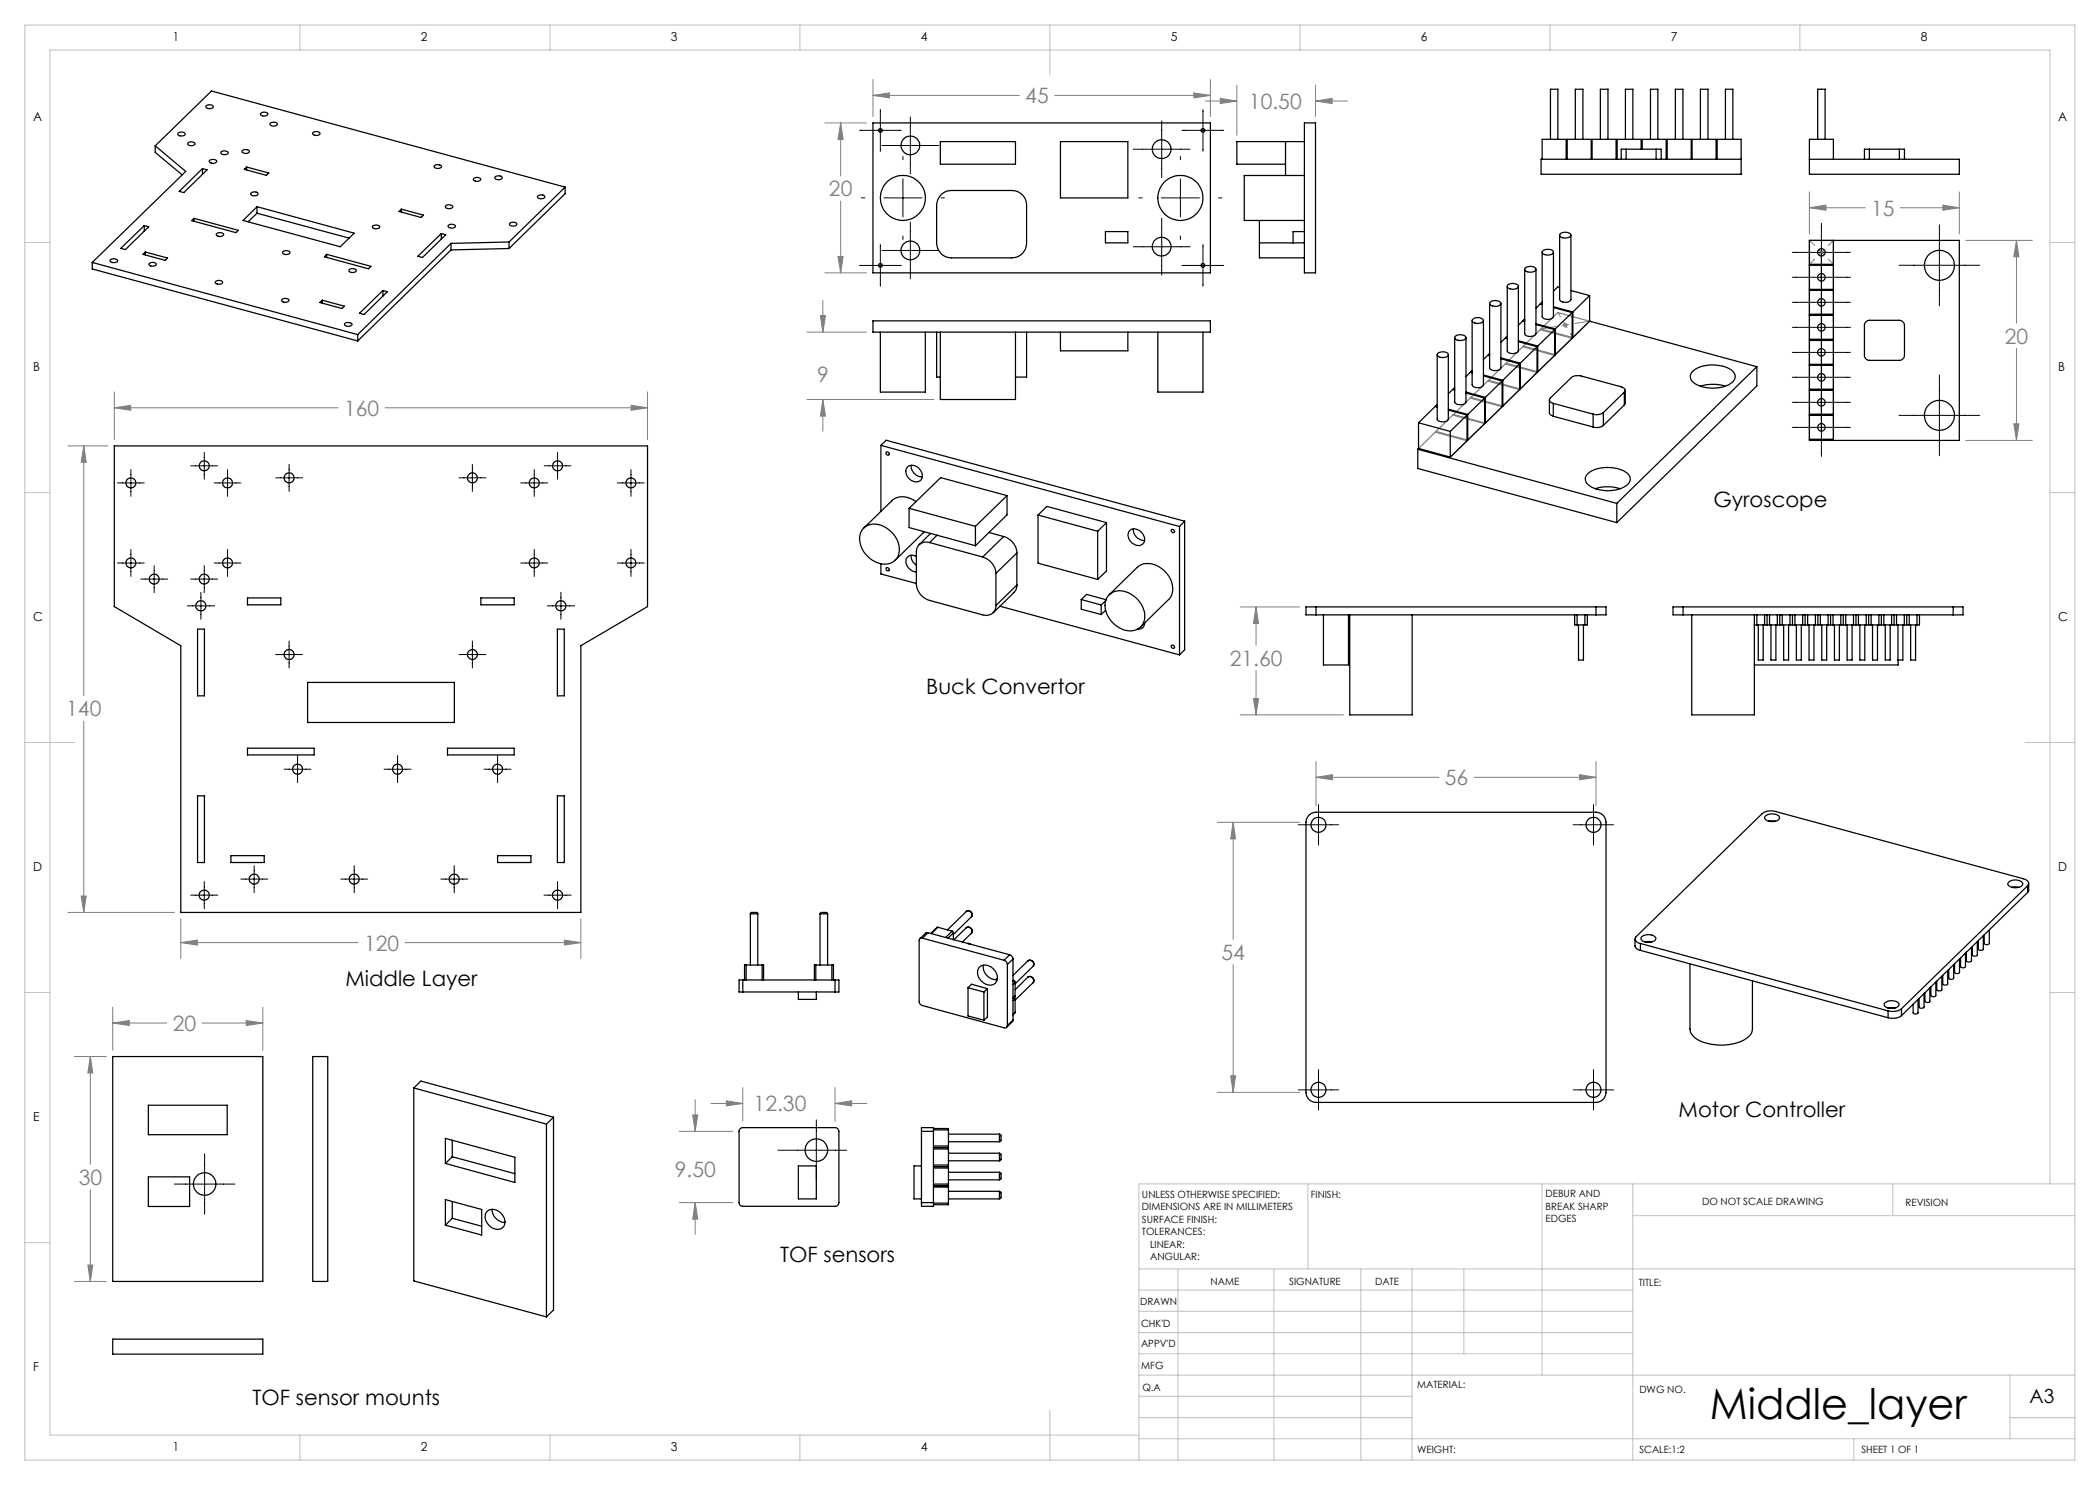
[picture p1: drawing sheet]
<svg xmlns="http://www.w3.org/2000/svg" width="420mm" height="297mm" viewBox="0 0 420 297" stroke-linecap="round" stroke-linejoin="round" font-family="sans-serif">
<g fill="none" stroke="#808080" stroke-width=".2">
<path d="M174.6 19.1l3.3-.5v1zM174.6 15.9v7.4M174.6 19.1h29.3M210.9 19.1h31.2M238.8 18.6l3.3 .5-3.3 .5zM242.1 15.9v7.4M244.1 19.7l3.3 .5-3.3 .5zM247.4 17v10.1M263.1 17v6.3M165 24.6h8.3M168.1 24.6l.5 3.3h-1zM168.1 24.6v10.6"/>
<path d="M241 20.2h6.4M263.1 20.2l3.3-.5v1zM263.1 20.2h6.4M361.9 38.4v8.4M391.9 38.4v8.4M165 54.6h8.3M167.6 51.3h1l-.5 3.3zM168.1 40.2v14.4M361.9 41.6l3.3-.6v1zM361.9 41.6h11.1M363.8 50.5h1M363.9 50.1l.7 .7"/>
<path d="M364.3 50v1M364.6 50.1l-.7 .7M380 41.6h11.9M388.6 41l3.3 .6-3.3 .4zM393.1 48.1h13.4M403.3 48.1l.5 3.3h-1zM403.3 48.1v16.5M22.9 78.4v9.5M129.5 78.4v9.5M161.4 79.9h25.4M161.4 66.4h11.9M164.1 63.1h1l-.5 3.3z"/>
<path d="M164.6 79.9l.5 3.3h-1zM164.6 60.1v6.3M164.6 79.9v6.4M312.6 65h.9M312.7 64.7l.7 .7M313.1 64.5v1M313.4 64.7l-.7 .7M403.3 69.7v18.4M13.6 89.2h8M16.8 89.2l.5 3.3h-1.1zM16.8 89.2v50M22.9 81.6l3.2-.5v1z"/>
<path d="M22.9 81.6h44.7M77 81.6h52.5M126.2 81.1l3.3 .5-3.3 .5zM393.1 88.1h13.4M402.8 84.8h1l-.5 3.3zM248 121.4h11.9M250.7 139.7h1l-.5 3.3zM251.2 121.4l.5 3.3h-1zM251.2 121.4v7.6M251.2 134.1v8.9M16.8 144.2v38.3M248 143h20.7"/>
<path d="M263.2 155.5l3.3-.6v1.1zM263.2 152.3v8.9M263.2 155.5h24.6M294.8 155.5h24.4M315.9 154.9l3.3 .6-3.3 .5zM319.2 152.3v8.9M16.2 179.2h1.1l-.5 3.3zM243.5 164.5h16.4M246.6 164.5l.5 3.3h-1zM246.6 164.5v23.4M13.6 182.5h21.3M36.2 188.5l3.3-.5v1z"/>
<path d="M36.2 183.8v7.9M36.2 188.5h35.4M81 188.5h35.2M112.9 188l3.3 .5-3.3 .5zM116.2 183.8v7.9M246.6 192.9v25.6M14.9 211.3h6.4M18.1 211.3l.5 3.3h-1zM18.1 211.3v21.6M22.5 204.6l3.4-.5v1zM22.5 201.4v8.6M22.5 204.6h10.8"/>
<path d="M40.4 204.6h12.2M49.2 204.1l3.4 .5-3.4 .5zM52.6 201.4v8.6M139 219.9v6.4M148.6 217.5v6.8M167 217.5v6.8M243.5 218.5h16.4M246.1 215.2h1l-.5 3.3zM18.1 237.9v18.4M135.9 226.3h10.6M138.5 223h1.1l-.6 3.3zM142.2 220.7h6.4"/>
<path d="M145.3 220.2l3.3 .5-3.3 .5zM167 220.7l3.3-.5v1zM167 220.7h6.4M14.9 256.3h6.4M17.6 253h1l-.5 3.3zM135.9 240.5h10.6M139 240.5l.6 3.3h-1.1zM139 240.5v6.4"/>
</g>
<g fill="none" stroke="#000" stroke-width=".2">
<path d="M171.9 26.1h8.4M172.3 39.6h.7M176.1 21.9v8.4M176.4 29.1h11.3M176.8 39.6h7.6M180.6 31.3v.7M180.6 35.8v7.6M182.1 23.4v11.4M188.2 39.6h.7M226.7 29.8h11.3M227.8 39.6h.7M232.3 39.6h7.6"/>
<path d="M232.3 24.2v11.3M236.1 31.3v.7M236.1 35.8v7.6M236.4 26.1h8.4M240.6 21.9v8.4M243.7 39.6h.7M171.9 53.1h8.4M176.1 48.9v8.4M176.4 50.1h11.3M180.6 47.2v.7M182.1 44.4v11.4M226.7 49.4h11.3"/>
<path d="M232.3 43.6v11.4M236.1 47.2v.7M236.4 53.1h8.4M240.6 48.9v8.4M358.5 50.5h11.6M358.5 55.5h11.6M364.3 44.7v46.6M379.8 53.1h16.2M387.9 45v16.2M358.5 60.5h11.6M358.5 65.5h11.6M358.5 70.5h11.6"/>
<path d="M358.5 75.5h11.6M387.9 75v16.2M23.5 96.6h5.4M26.2 93.9v5.4M38.1 93.2h5.4M40.9 90.5v5.3M42.8 96.6h5.4M45.5 93.9v5.4M55.1 95.6h5.4M57.8 92.9v5.4M91.8 95.6h5.4M94.5 92.9v5.4"/>
<path d="M104.1 96.6h5.4M106.9 93.9v5.4M108.8 93.2h5.4M111.5 90.5v5.3M123.5 96.6h5.4M126.2 93.9v5.4M358.5 80.5h11.6M358.5 85.5h11.6M379.8 83.1h16.2M23.5 112.6h5.4M26.2 109.9v5.4M28.2 115.8h5.3"/>
<path d="M30.8 113.1v5.4M38.1 115.8h5.4M40.2 118.5v5.4M40.9 113.1v5.4M42.8 112.6h5.4M45.5 109.9v5.4M104.1 112.6h5.4M106.9 109.9v5.4M112.2 118.5v5.4M123.5 112.6h5.4M126.2 109.9v5.4M37.5 121.2h5.4"/>
<path d="M55.1 130.9h5.4M57.8 128.2v5.4M91.8 130.9h5.4M94.5 128.2v5.4M109.5 121.2h5.4M56.8 153.8h5.4M59.5 151.1v5.4M76.8 153.8h5.4M79.5 151.1v5.4M96.8 153.8h5.4M99.5 151.1v5.4M38.1 179h5.5"/>
<path d="M40.9 176.3v5.4M48.2 175.8h5.4M50.8 173.1v5.4M68.2 175.8h5.3M70.8 173.1v5.4M88.2 175.8h5.3M90.8 173.1v5.4M108.8 179h5.4M111.5 176.3v5.4M259.6 165h8.1M263.7 160.9v8.1M314.6 165h8.1"/>
<path d="M318.7 160.9v8.1M259.6 218h8.1M263.7 213.9v8.1M314.6 218h8.1M318.7 213.9v8.1M34.9 236.8h12.1M40.9 230.7v12.1M155.6 230h13.7M163.3 224v12.1"/>
</g>
<g fill="none" stroke="#c0c0c0" stroke-width=".2">
<path d="M5 5h410v287h-410zM60 5v5M110 5v5M160 5v5M210 5v10M260 5v5M310 5v5M360 5v5M5 48.5h5M410 48.5h5M5 98.5h5M410 98.5h5"/>
<path d="M5 148.5h10M405 148.5h10M5 198.5h5M410 198.5h5M261.6 236.8v17M308.4 236.8v38.2M326.6 236.8v55.2M378.6 236.8v6.3M410 236.8v-226.8h-400v277h217.8M415 236.8h-187.2v55.2M5 248.5h5M227.8 253.8h187.2"/>
<path d="M227.8 258h98.8M235.6 253.8v38.2M254.8 253.8v38.2M272.2 253.8v38.2M282.4 253.8v38.2M292.8 253.8v17M326.6 243.1h88.4M227.8 270.8h98.8M227.8 266.5h98.8M227.8 262.3h98.8M227.8 279.3h54.6M227.8 275h187.2"/>
<path d="M402 275v12.8M60 287v5M110 287v5M160 287v5M210 282v10M227.8 287.8h187.2M227.8 283.5h54.6M370.8 287.8v4.2M402 283.5h13"/>
</g>
<path d="M361.9 48.1l4.8 4.8M361.9 52.9l4.8-4.8" fill="none" stroke="#808080" stroke-width=".2" stroke-dasharray="15.2 1.3 1.3 1.3" stroke-dashoffset="13.8"/>
<path d="M311.6 62.5l3 5" fill="none" stroke="#808080" stroke-width=".2" stroke-dasharray="15.2 1.3 1.3 1.3" stroke-dashoffset="14.2"/>
<path d="M308.2 65.8l9.7-1.6" fill="none" stroke="#808080" stroke-width=".2" stroke-dasharray="15.2 1.3 1.3 1.3" stroke-dashoffset="12.2"/>
<g fill="none" stroke="#808080" stroke-width=".25">
<path d="M361.9 48.1h4.8v4.8h-4.8zM361.9 53.1h4.8v4.8h-4.8zM361.9 58.1h4.8v4.8h-4.8zM294.2 79.5l3.4-3.3 6.3 1.7-3.3 3.3zM297.7 76.1l3.4-3.3 6.3 1.7-3.3 3.3zM301.2 72.6l3.4-3.2 6.3 1.7-3.3 3.3zM304.7 69.2l3.3-3.3 6.4 1.8-3.4 3.2zM308.2 65.8l3.3-3.3 6.4 1.7-3.3 3.3zM361.9 63.1h4.8v4.8h-4.8zM361.9 68.1h4.8v4.8h-4.8zM361.9 73.1h4.8v4.8h-4.8zM361.9 78.1h4.8v4.8h-4.8z"/>
<path d="M283.7 89.7l3.4-3.3 6.3 1.8-3.3 3.2zM287.2 86.3l3.3-3.3 6.4 1.7-3.4 3.3zM290.7 82.9l3.3-3.3 6.4 1.7-3.3 3.3zM361.9 83.1h4.8v4.8h-4.8z"/>
</g>
<path d="M126.2 81.1l3.3 .5-3.3 .5zM22.9 81.6l3.2-.5v1zM16.8 89.2l.5 3.3h-1.1zM16.2 179.2h1.1l-.5 3.3zM36.2 188.5l3.3-.5v1zM112.9 188l3.3 .5-3.3 .5zM238.8 18.6l3.3 .5-3.3 .5zM174.6 19.1l3.3-.5v1zM168.1 24.6l.5 3.3h-1zM167.6 51.3h1l-.5 3.3zM164.6 79.9l.5 3.3h-1zM164.1 63.1h1l-.5 3.3zM244.1 19.7l3.3 .5-3.3 .5zM263.1 20.2l3.3-.5v1zM402.8 84.8h1l-.5 3.3zM403.3 48.1l.5 3.3h-1zM388.6 41l3.3 .6-3.3 .4zM361.9 41.6l3.3-.6v1zM250.7 139.7h1l-.5 3.3zM251.2 121.4l.5 3.3h-1zM246.6 164.5l.5 3.3h-1zM246.1 215.2h1l-.5 3.3zM315.9 154.9l3.3 .6-3.3 .5zM263.2 155.5l3.3-.6v1.1zM49.2 204.1l3.4 .5-3.4 .5zM22.5 204.6l3.4-.5v1zM18.1 211.3l.5 3.3h-1zM17.6 253h1l-.5 3.3zM138.5 223h1.1l-.6 3.3zM139 240.5l.6 3.3h-1.1zM167 220.7l3.3-.5v1zM145.3 220.2l3.3 .5-3.3 .5z" fill="#808080"/>
<g fill="none" stroke="#000" stroke-width=".25">
<path d="M31 29.2l6.1 5.1-18.6 18.2M31 29.2l11.3-11 70.7 19.2M31 29.2v1.3l5.4 4.5M35.6 26.6a.91 .91 0 0 1 1.4 .3 .89 .89 0 0 1-1.4-.2zM35.8 38.3l4.7-4.6 .9 .3-4.6 4.5zM37.6 28.6a.92 .92 0 0 1 1.4 .2 .89 .89 0 0 1-1.5-.1zM40.5 33.7v1.2M41.2 21.2a.92 .92 0 0 1 1.5 .2 .89 .89 0 0 1-1.5-.1zM41.9 32.1a1.16 1.16 0 0 1 1.5 .1 .85 .85 0 0 1-1.6 0zM44.2 30.4a1.12 1.12 0 0 1 1.4 .1 .84 .84 0 0 1-1.4 0zM48.5 30.1a.92 .92 0 0 1 1.4 .3 .98 .98 0 0 1-1.5-.1zM49.3 33.4l4.5 1.2-.5 .5-4.4-1.2z"/>
<path d="M49.3 33.4v.6M50.2 38.6a.88 .88 0 0 1 1.4 .2 .89 .89 0 0 1-1.5-.1zM52.2 22.6a1.06 1.06 0 0 1 1.4 .2 .9 .9 0 0 1-1.5 .1zM54.2 24.5a.84 .84 0 0 1 1.3 .4 .89 .89 0 0 1-1.5-.1zM62.6 26.5a.91 .91 0 0 1 1.4 .3 .89 .89 0 0 1-1.5-.2zM86.8 33.2a.93 .93 0 0 1 1.5 .2 .89 .89 0 0 1-1.5-.2zM94.8 35.7a1.02 1.02 0 0 1 1.4 .1 .95 .95 0 0 1-1.5 .1zM99 35.4a.91 .91 0 0 1 1.4 .2 .89 .89 0 0 1-1.4-.1zM107.6 39.2a.91 .91 0 0 1 1.4 .2 .89 .89 0 0 1-1.5-.1zM113 37.4l-11.2 11M113 37.4v1.3l-11.2 11M174.6 24.6h67.5v30h-67.5z"/>
<path d="M188.1 28.3h15v4.5h-15zM188.3 38.8l1.2-.6 .8-.1h12a2.93 2.93 0 0 1 3 3v7.5a2.93 2.93 0 0 1-3 3h-12a2.93 2.93 0 0 1-3-3l.1-7.9 .2-.9zM212.1 28.3h13.5v11.3h-13.5zM257.1 28.3v6.8M260.9 35.1h-12.1v9h12.1M260.9 28.3h-13.5v4.5h9.7M260.9 24.6h2.2v30h-2.2zM308.4 31.9v-4h4.8v4M310.1 27.9v-10.1h1.5v10.1M313.4 31.9v-4h4.8v4M315.1 27.9v-10.1h1.5v10.1M318.4 31.9v-4h4.8v4"/>
<path d="M320.1 27.9v-10.1h1.5v10.1M325.1 27.9v-10.1h1.5v10.1M325.2 29.8h-1v2.1M325.2 29.8h6M325.2 29.8v2.1M328.2 29.8v-1.9h-4.8v4M328.4 29.8v-1.9h4.8v4M330.1 27.9v-10.1h1.5v10.1M331.2 29.8h1v2.1M331.2 29.8v2.1M333.4 31.9v-4h4.8v4M335.1 27.9v-10.1h1.5v10.1"/>
<path d="M338.4 31.9v-4h4.8v4M340.1 27.9v-10.1h1.5v10.1M343.4 31.9v-4h4.8v7h-40v-3h40M345.1 27.9v-10.1h1.5v10.1M361.9 31.9h30v3h-30v-7h4.8v4M363.5 27.9v-10.1h1.5v10.1M373.9 29.8h-1v2.1M373.9 29.8v2.1M373.9 29.8h6M379.9 29.8h1v2.1M379.9 29.8v2.1M18.5 52.5l53 14.4"/>
<path d="M18.5 52.5v1.3l53 14.4M22.1 52a.95 .95 0 0 1 1.4 .2 .92 .92 0 0 1-1.5-.1zM24.2 49.7l4.7-4.6 .8 .3-4.6 4.5zM28.6 50.9l.5-.5 4.4 1.2-.5 .5zM28.9 45.1v1.1M29.1 50.4v.6M29.9 52.7a.94 .94 0 0 1 1.4 .2 .92 .92 0 0 1-1.5-.1zM38.3 44.1l.5-.4 8.9 2.4-.5 .4zM38.8 43.7v.6M43 56.4a.89 .89 0 0 1 1.5 .1 .98 .98 0 0 1-1.5 0zM43.3 46.7a.92 .92 0 0 1 1.4 .3 .89 .89 0 0 1-1.4-.2zM48.6 44.1l2.8-2.8 19.4 5.3-2.7 2.8z"/>
<path d="M51.4 41.3v1.3M51.4 42.6l18.4 5M51.4 42.6l-1.8 1.7M56.4 59.9a1.06 1.06 0 0 1 1.4 .1 .91 .91 0 0 1-1.5 .1zM56.6 50.3a.92 .92 0 0 1 1.4 .3 .89 .89 0 0 1-1.5-.2zM65.3 50.9l8.9 2.4-.5 .5-8.8-2.4zM65.3 50.9v.6M69.8 53.9a.92 .92 0 0 1 1.5 .3 .89 .89 0 0 1-1.5-.2zM74.5 45.2a.99 .99 0 0 1 1.5 .2 .91 .91 0 0 1-1.5-.1zM76.6 58.1v1.1M79.8 42.3l.5-.5 4.4 1.2-.5 .5zM80.3 41.8v.6"/>
<path d="M83.6 51.3l4.7-4.6 .8 .3-4.6 4.5zM88.3 46.7v1.1M89.1 41.2a.92 .92 0 0 1 1.5 .2 .89 .89 0 0 1-1.5-.1zM89.7 45a.97 .97 0 0 1 1.4 .3 .91 .91 0 0 1-1.5-.1zM90.2 48.7l-18.7 18.2M90.2 48.7v1.3M90.2 50l-18.7 18.2M101.8 48.4l-11.6 .3M101.8 48.4v1.3M101.8 49.7l-11.6 .3M101.9 44.8a.89 .89 0 0 1 1.5 .1 .89 .89 0 0 1-1.5-.1zM221.1 46.3h4.5v2.3h-4.5z"/>
<path d="M251.9 48.6v3h9M251.9 48.6h9M251.9 44.1v4.5M260.9 46.3h-2.3v2.3M301.4 57.3v12.8a1.37 1.37 0 0 0 2 .4l.3-.3v-12.9M301.6 57a1.6 1.6 0 0 1 2.1 .2 1.21 1.21 0 0 1-1.9 .5l-.4-.3zM304.9 53.9v12.8a1.37 1.37 0 0 0 2 .4l.3-.4v-12.8M305 53.6a1.51 1.51 0 0 1 2.2 .3 1.46 1.46 0 0 1-2.3 .1zM308.4 50.4v12.9a1.36 1.36 0 0 0 2.3 0v-12.9M308.6 50.2a1.66 1.66 0 0 1 2.1 .1 .83 .83 0 0 1-1.2 .7l-.9-.2-.2-.4zM311.9 47v12.9a1.41 1.41 0 0 0 2.3 0v-12.9M311.9 57.5l-.4-.1-.8 .8"/>
<path d="M312.1 46.7a1.66 1.66 0 0 1 2 .2 .87 .87 0 0 1-1.1 .7 .79 .79 0 0 1-1-.7zM314.2 58.1l3.7 1M317.9 59.1l-3.3 3.3M317.9 59.1v5.1M361.9 48.1h30v40h-30zM361.9 53.1h4.8v4.8h-4.8M361.9 58.1h4.8v4.8h-4.8M366.7 48.1v4.8h-4.8M64 60.5l.5-.5 4.4 1.2-.5 .5zM64.5 60v.6M69 64.7a1.02 1.02 0 0 1 1.4 .2 .95 .95 0 0 1-1.5-.1zM71.5 66.9v1.3"/>
<path d="M71.9 62.6l4.7-4.5 .9 .2-4.7 4.6zM174.6 64.2h67.5v2.2h-67.5zM176.1 66.4v12h9v-12M187.3 66.4v9h.8M188.1 66.4v13.5h15v-13.5M205.3 66.4v9h-2.2M212.1 66.4v3.8h13.5v-3.8M231.6 66.4v12h9v-12M287.4 70.9v12.9a1.37 1.37 0 0 0 2 .4l.3-.4v-12.9M287.5 70.7a1.71 1.71 0 0 1 2.2 .1 1.14 1.14 0 0 1-1.7 .7l-.5-.3zM290.7 77.7l.2 .1M290.7 77.7v.2"/>
<path d="M290.9 67.5v12.9a1.41 1.41 0 0 0 2.3 0v-12.9M290.9 78l-.4-.1-.8 .8M290.9 77.5l-.2 .2M291.1 67.2a1.44 1.44 0 0 1 2.1 .4 1.38 1.38 0 0 1-2.3-.1zM293.2 78.6l3.7 1M293.2 78.4l3.9 1.1M294.2 74.3l.2 .1M294.2 74.3v.2M294.4 64.1v12.9a1.41 1.41 0 0 0 2.3 0v-12.9M294.4 74.6l-.4-.1-.8 .8M294.4 74.1l-.2 .2M294.5 64a1.47 1.47 0 0 1 2.2 .1 1.38 1.38 0 0 1-2.3 0z"/>
<path d="M296.7 75.2l3.7 1M296.7 75l3.9 1.1M296.9 79.6v5.1l-3.4 3.3M296.9 79.6l-3.4 3.3M297.1 79.5v5.1M297.7 70.9l.2 .1M297.7 70.9v.2M297.9 60.7v12.9a1.41 1.41 0 0 0 2.3 0v-12.9M297.9 71.2l-.3-.2-.9 .9M297.9 70.7l-.2 .2M298 60.5a1.47 1.47 0 0 1 2.2 .2 1.38 1.38 0 0 1-2.3 0zM300.2 71.8l3.7 1"/>
<path d="M300.2 71.6l3.9 1M300.4 76.2v5.1l-3.3 3.3M300.4 76.2l-3.3 3.3M300.6 76.1v5.1M301.2 67.5l.2 .1M301.2 67.5v.2M301.4 67.7l-.3-.1-.9 .9M301.4 67.3l-.2 .2M303.7 68.3l3.7 1.1M303.7 68.2l3.9 1M303.9 72.8v5.1l-3.3 3.3M303.9 77.7l.2 .1"/>
<path d="M303.9 72.8l-3.3 3.3M304.1 72.6v5.2M304.7 64.1h.2M304.7 64.1v.1M304.9 64.3l-.3-.1-.9 .8M304.9 63.8l-.2 .3M307.2 64.9l3.7 1M307.2 64.8l3.8 1M307.4 69.4v5.1l-3.3 3.3M307.4 74.3l.2 .1M307.4 69.4l-3.3 3.2M307.6 69.2v5.2"/>
<path d="M308.2 60.7v.1M308.2 60.7h.2M308.4 60.9l-.4-.1-.8 .9M308.4 60.4l-.2 .3M310.7 61.5l3.7 1M310.7 61.3l3.9 1.1M310.9 65.9v5.2l-3.3 3.3M310.9 70.9h.1M310.9 65.9l-3.3 3.3M311 65.8v5.1M314.4 62.5v5.2l-3.4 3.2M314.4 67.5h.2"/>
<path d="M314.4 62.5l-3.4 3.3M314.6 62.4v5.1M317.9 64.2l-3.3 3.3M317.9 64.2l33.5 9.1M324.9 78.4a.66 .66 0 0 0 0-.7 .66 .66 0 0 0-.7-.3l-7.9-2.2a2.22 2.22 0 0 0-2 .3l-4.2 4.1a.66 .66 0 0 0-.1 .7 .66 .66 0 0 0 .7 .4M324.9 78.4l-4.2 4.1M324.9 78.4v2.6M325 78.1v2.5l-.1 .4M338.4 74.4a6.9 6.9 0 0 1 6.7-1 2.15 2.15 0 0 1 1.9 2.2 3.7 3.7 0 0 1-3.4 2 5.7 5.7 0 0 1-5.4-1.7l-.1-.8zM340 77.3a8.2 8.2 0 0 1 5.1 0M351.4 73.3l-28 27.4M351.4 73.3v3.9l-28 27.3"/>
<path d="M361.9 63.1h4.8v4.8h-4.8M361.9 68.1h4.8v4.8h-4.8M361.9 73.1h4.8v4.8h-4.8M361.9 78.1h4.8v4.8h-4.8M373.2 64.4l.7-.3h6a1.09 1.09 0 0 1 1 1v6a1.02 1.02 0 0 1-1 1h-6a.96 .96 0 0 1-1-1v-6.2zM22.9 89.2h106.6v32.1l-13.3 7.8v53.4h-80v-53.4l-13.3-7.8zM176.2 89.1v13.2M176.2 89.1l59.7 16.2M176.2 89.1l1-1.1 59.7 16.2M181.5 93.3a1.97 1.97 0 0 1 2.3 .4 1.97 1.97 0 0 1 .4 2.3 1.96 1.96 0 0 1-2.2-.1 1.96 1.96 0 0 1-.7-2.1zM182.2 93.1a2.16 2.16 0 0 0 2.3 2.3M201.4 99.1v3.9l-6.3 6.1"/>
<path d="M201.4 99.1l-13.3-3.6-6.3 6.2M201.4 99.1l-6.3 6.2M283.6 89.8l39.8 10.9M283.6 89.8v3.9l39.8 10.8M283.7 89.7l-.1 .1M283.7 89.7l6.4 1.7M283.7 84.6v5.1M283.7 84.6l6.4 1.7M287.2 81.2h.2M287.2 81.2v.1M287.4 81.4l-.3-.1-3.4 3.3M287.4 80.9l-.2 .3"/>
<path d="M289.7 82l3.7 1M289.7 81.8l3.8 1.1M290.1 86.3v5.1M293.4 88h.1M293.4 83v5.2l-3.3 3.2M293.4 83l-3.3 3.3M293.5 82.9v5.1M296.9 84.6h.2M300.4 81.2h.2M309.9 80v2.7l.2 .2 .6 .4M310.7 83.3l7.9 2.1M310.7 80.7l7.9 2.1"/>
<path d="M310.7 80.7v2.6M317.5 94.8a6.9 6.9 0 0 1 8 0 1.53 1.53 0 0 1-.6 2.6 7.1 7.1 0 0 1-7.5-.6 1.37 1.37 0 0 1 .1-2zM318.6 82.8v2.6M319.1 97.8a8.2 8.2 0 0 1 4.9 0M320.7 85.1a2.26 2.26 0 0 1-2.1 .3M320.7 82.5a2.26 2.26 0 0 1-2.1 .3M320.7 82.5v2.6M324.9 81l-4.2 4.1M361.9 83.1h4.8v4.8h-4.8M49.5 119.6h6.7v1.4h-6.7zM96.2 119.6h6.6v1.4h-6.6zM172.7 105.6a4 4 0 0 1 5.4 .7 4.4 4.4 0 0 1 1.2 5.5 3.4 3.4 0 0 1-4.5 .5 5 5 0 0 1-2.7-5.7z"/>
<path d="M176.2 112.7v2.1l7.1 1.9M181.8 101.7l13.3 3.6M181.8 101.7v3.8l13.3 3.6M182.2 111.1a2.03 2.03 0 0 0 1.1 1.9M183.2 100.3a3.8 3.8 0 0 0-4.8-.1l-5.6 5.4M183.3 111.3a1.33 1.33 0 0 0-1.8 .1 1.33 1.33 0 0 0 0 1.8 2.29 2.29 0 0 0 1.8 1.2M184.9 106.4l-5.9 5.6M185.9 108.5a1.96 1.96 0 0 0-2.6 1.9v6.4a3.6 3.6 0 0 0 2.6 3.3l10.6 2.9a1.92 1.92 0 0 0 2.7-1.9M185.9 108.5l10.6 2.9M186.1 106.7l-2.3 2.2M187.4 107l-1.5 1.5M195.1 105.3v3.8"/>
<path d="M196.5 111.4a3.7 3.7 0 0 1 2.7 3.3M197.8 106.5l2.9 .8M199.2 114.7v6.4M200.7 107.3a3.7 3.7 0 0 1 2.7 3.3M200.7 107.3l-4.2 4.1M203.4 117l-.2 1-.4 .5-4.2 4.1M203.4 110.6v6.4M203.4 110.6l-4.2 4.1M203.4 117l-4.2 4.1M207.6 103l1.8-1.7 11.9 3.2M207.6 103v9.6l11.9 3.3M207.6 103l11.9 3.3"/>
<path d="M216.3 119.9l1-1 3.9 1M216.3 119.9l3.9 1.1M216.3 119.9v1.9l3.9 1.1M219.5 106.3v9.6M221.3 104.5v9.7l-1.8 1.7M221.3 104.5l-1.8 1.8M221.8 119a4 4 0 0 1 5.4 .6 4.3 4.3 0 0 1 1.2 5.5 3.6 3.6 0 0 1-5.3 0 4.7 4.7 0 0 1-1.7-5.5zM221.8 119l5.6-5.5a3.8 3.8 0 0 1 5 .3 4.5 4.5 0 0 1 1.6 5.8l-5.9 5.8M226.1 106a2.01 2.01 0 0 1 2.2 .4 2.01 2.01 0 0 1 .4 2.2 1.75 1.75 0 0 1-2.8-.6 1.47 1.47 0 0 1 .2-2zM226.7 105.8a2.24 2.24 0 0 0 2.2 2.3M235.9 105.3v25.7M236.9 104.2v25.8l-1 1"/>
<path d="M236.9 104.2l-1 1.1M323.4 100.7v3.8M39.5 125.8h1.4v13.4h-1.4zM61.5 136.5h29.4v8h-29.4zM111.5 125.8h1.4v13.4h-1.4zM200 121.2l35.9 9.8M220.2 121v1.9M221.1 122.1l-.9 .8M221.2 120.1l-1 .9M228.7 124.8h.2M228.9 124.6a1.13 1.13 0 0 1-1.4 1.2M263.2 121.4h-2v1.6h2"/>
<path d="M263.2 121.4v1.6M263.2 121.4h56M263.2 123h56M264.7 123v10h5v-10M269.9 123v20h12.5v-20M314.9 123v2h.5M315.4 123v2M315.4 125h1.6M315.7 125v7h1v-7M317 123v2M317.5 123v2h-.5M319.2 121.4h2v1.6h-2"/>
<path d="M319.2 121.4v1.6M336.6 121.4h-2v1.6h2M336.6 121.4v1.6M336.6 121.4h54M336.6 123h54M338.3 123v20h12.6v-20M350.9 125h.5M351.4 123v2M351.4 125h1.5M351.6 125v7h1v-7M352.9 125h.5M352.9 123v2"/>
<path d="M353.4 125h.5M353.4 123v2M353.9 125h1.6M353.9 123v2M354.2 125v7h1v-7M355.5 125h.5M355.5 123v2M356 125h.4M356 123v2M356.4 125h1.6M356.4 123v2M356.7 125v7h1v-7"/>
<path d="M358 125h.5M358 123v2M358.5 125h.5M358.5 123v2M359 125h1.5M359 123v2M359.3 125v7h1v-7M360.5 125h.5M360.5 123v2M361 125h.5M361 123v2M361.5 125h1.6"/>
<path d="M361.5 123v2M361.8 125v7h1v-7M363.1 125h.5M363.1 123v2M363.6 125h.5M363.6 123v2M364.1 125h1.5M364.1 123v2M364.3 125v7h1v-7M365.6 125h.5M365.6 123v2M366.1 125h.5"/>
<path d="M366.1 123v2M366.6 125h1.6M366.6 123v2M366.9 125v7h1v-7M368.2 125h.5M368.2 123v2M368.7 125h.4M368.7 123v2M369.1 125h1.6M369.1 123v2M369.4 125v7h1v-7M370.7 125h.5"/>
<path d="M370.7 123v2M371.2 125h.5M371.2 123v2M371.7 125h1.5M371.7 123v2M372 125v7h1v-7M373.2 125h.5M373.2 123v2M373.7 125h.5M373.7 123v2M374.2 125h1.6M374.2 123v2"/>
<path d="M374.5 125v7h1v-7M375.8 125h.5M375.8 123v2M376.3 125h.5M376.3 123v2M376.8 125h1.5M376.8 123v2M377 125v7h1v-7M378.3 125h.5M378.3 123v2M378.8 125h.5M378.8 123v2"/>
<path d="M379.3 125h1.6M379.3 123v2M379.6 125v8h-28.7M380.6 125v7h-1M380.9 125h.5M380.9 123v2M381.4 125h.4M381.4 123v2M381.8 125h1.6M381.8 123v2M382.1 125v7h1v-7M383.4 123v2"/>
<path d="M383.9 123v2h-.5M390.6 121.4h2v1.6h-2M390.6 121.4v1.6M39.5 159.2h1.4v13.3h-1.4zM49.5 149.6h13.3v1.4h-13.3zM89.5 149.6h13.3v1.4h-13.3zM111.5 159.2h1.4v13.3h-1.4zM46.2 171.1h6.6v1.4h-6.6zM99.5 171.1h6.7v1.4h-6.7zM261.7 163.2l.5-.5 1-.2h56a2.03 2.03 0 0 1 2 2v54a2.02 2.02 0 0 1-2 2h-56a2.03 2.03 0 0 1-2-2v-54l.1-.7zM353 163.3a2.09 2.09 0 0 1 2.9 .1 1.02 1.02 0 0 1-1.3 .9 1.36 1.36 0 0 1-1.7-.9zM353.7 164.2l.7-.1 .7 .1"/>
<path d="M401.7 176.5a2.05 2.05 0 0 1 2.9 .2 1.64 1.64 0 0 1-2.4 .7l-.6-.5zM402.4 177.4l1.4 .1M405.5 177.2a.78 .78 0 0 0 .2-.9 .78 .78 0 0 0-.7-.4l-49.9-13.6a3.1 3.1 0 0 0-2.7 .4l-25.2 24.6a.79 .79 0 0 0-.1 .8 .79 .79 0 0 0 .7 .5l.3 .1M405.5 177.2l-25.2 24.6M405.5 177.2v1.3M405.5 178.5l-25.2 24.6M405.7 176.7v1.5l-.2 .3M148.6 196h-.8v2.4h.8M148.6 198.4h18.4M148.6 196v2.4M148.6 196h18.4M149.2 193h-.3v3"/>
<path d="M149.2 193v3M149.2 193h3.2M150.1 182.8a.96 .96 0 0 1 1.1-.3h.2l.2 .3M150.1 182.8h1.5M150.1 182.8v10.2M151.6 182.8v10.2M152.4 193h.3v3M152.4 193v3M159.7 198.4v1.5h3.6v-1.5M163.2 193h-.3v3M163.2 193h3.2M163.2 193v3"/>
<path d="M164 182.8a1.11 1.11 0 0 1 1.3-.3l.2 .3M164 182.8h1.5M164 182.8v10.2M165.5 182.8v10.2M166.4 193h.3v3M166.4 193v3M167 196h.8v2.4h-.8M167 196v2.4M184.5 187.6a.5 .5 0 0 0-.7 .5v12.3l.2 .4 .4 .3 16.4 4.5a.5 .5 0 0 0 .7-.5M184.5 187.6l16.3 4.4M185.6 186.5l-.5 .1-1.1 1.1M185.6 186.5l-1.1 1.1"/>
<path d="M185.6 186.5l16.3 4.5M187.6 185.5l-1.4 1.2M187.6 185.5l2.8 .7M187.6 185.5l-1.3 1.2M190.4 186.2l.3 .4M190.4 186.2l-1.3 1.3M190.7 186.6v1.3M190.7 186.6l-1.1 1M193.3 182.3a.74 .74 0 0 1 .9 .1 .74 .74 0 0 1 .1 1M193.3 185.6a.76 .76 0 0 1 .9 .1 .76 .76 0 0 1 .1 1M193.3 182.3a.76 .76 0 0 1 .9 .1 .76 .76 0 0 1 .1 1M193.3 185.6a.78 .78 0 0 1 .9 .1 .78 .78 0 0 1 .1 1"/>
<path d="M193.3 182.3l-3.8 3.7M193.3 185.6l-2.5 2.4M193.6 197.6l.7-.8 3.2 .9M193.6 197.6v5.6l3.2 .8M193.6 197.6l3.2 .8M194 188.8l-.5-.1 .6 .1M194.3 183.4l-3.6 3.5M194.3 186.7l-1.8 1.7M195.8 193.5a2.28 2.28 0 0 1 3.6 1.5 1.55 1.55 0 0 1-.6 1.8 1.55 1.55 0 0 1-1.9-.1 2.32 2.32 0 0 1-1.1-3.2zM196.6 193a2.62 2.62 0 0 0 2.9 2.9M196.8 198.4v5.6M197.5 197.7v5.7l-.7 .6"/>
<path d="M197.5 197.7l-.7 .7M199.5 195.8l-.2 .1M199.5 195.6l-.4 .3M200.8 192l.1 .1a.82 .82 0 0 1 .6 .8M201.5 192.9v12.2M201.9 191l.5 .2 .2 .6M201.9 191l-1.1 1M202.6 191.8l-1.1 1.1M202.6 191.8v12.2M202.6 196.1h.1M202.7 196.1l.3 .4M202.7 196.1l-.1 .2"/>
<path d="M202.9 199.4l.1 .3M203 199.2l-.4 .5M203 196.5v2.7M203 199.7v2.8M203 196.5l-.4 .4M203 199.2l-.4 .4M203 199.7l-.4 .4M205.6 192.2a.76 .76 0 0 1 1 .1 .76 .76 0 0 1 0 .9M205.6 195.4a.77 .77 0 0 1 1 .1 .77 .77 0 0 1 0 1M205.6 192.2a.77 .77 0 0 1 .9 .1 .77 .77 0 0 1 .1 .9M205.6 195.4a.8 .8 0 0 1 .9 .2 .8 .8 0 0 1 .1 .9M205.6 192.2l-3 2.9"/>
<path d="M205.6 195.4l-2.6 2.5M206.6 193.2l-3.6 3.6M206.6 196.5l-3.6 3.5M327 187.8l.1 1.6 .4 .5 .6 .2M328.1 188.7l49.5 13.5M328.1 188.7v1.4M328.1 190.1l49.5 13.4M328.3 187.4a2.1 2.1 0 0 1 2.9 .2 1.71 1.71 0 0 1-2.3 .7l-.7-.5zM329 188.4h1.4M338 192.8v13a3.4 3.4 0 0 0 2.8 2.7 10.5 10.5 0 0 0 8.7-.9l.7-.9 .3-.9v-9.6M383.6 199.9v2.7a.6 .6 0 0 1-1 0v-1.7M384.8 198.7v2.7a.6 .6 0 0 1-1 0v-1.7"/>
<path d="M386 197.6v2.6a.57 .57 0 0 1-1 0v-1.7M387.2 196.4v2.7a.6 .6 0 0 1-1 0v-1.7M388.4 195.3v2.6a.63 .63 0 0 1-1.1 0v-1.7M389.5 194.1v2.7a.6 .6 0 0 1-1 0v-1.7M390.7 192.9v2.7a.6 .6 0 0 1-1 0v-1.7M391.9 191.8v2.6a.57 .57 0 0 1-1 0v-1.6M393.1 190.6v2.7a.6 .6 0 0 1-1 0v-1.7M394.3 189.5v2.7a.63 .63 0 0 1-1 0v-1.8M395.5 188.3v2.7a.6 .6 0 0 1-1 0v-1.7M396.7 187.1v2.7a.6 .6 0 0 1-1 0v-1.7M397.9 186v2.7a.6 .6 0 0 1-1.1 0v-1.7M22.5 211.3h30.1v45h-30.1z"/>
<path d="M62.5 211.3h3v45h-3zM82.8 217.6l26.5 7.2M82.8 217.6v38.6l26.5 7.2M82.8 217.6l1.4-1.4 26.5 7.2M202.6 204l-.1 .4-1.2 1.1M202.6 204l-1.1 1.1M203 202.5l-.4 .5M203 202.5l-.4 .4M376.9 200.7a2.05 2.05 0 0 1 2.9 .1 1.19 1.19 0 0 1-1.6 .9 .99 .99 0 0 1-1.3-1zM377.6 202.2v1.3M377.6 201.6l.7-.1 .7 .1M380.3 201.8a3.2 3.2 0 0 1-2.7 .4"/>
<path d="M380.3 203.1a3.2 3.2 0 0 1-2.7 .4M380.3 201.8v1.3M29.7 221h15.7v5.9h-15.7zM29.7 235.4h8.2v5.9h-8.2zM89.1 227.7l13.9 3.8v5l-13.9-3.8zM89.1 239.9l7.2 2v5.1l-7.2-2zM90.5 231.3l-1.4 1.4M90.5 231.3l12.5 3.4M90.5 228v3.3M109.3 224.8v38.6M110.7 223.4v38.6l-1.4 1.4M110.7 223.4l-1.4 1.4"/>
<path d="M148.1 225.7l.3-.2h18.6a.78 .78 0 0 1 .8 .8v14.2a.72 .72 0 0 1-.8 .8h-18.4a.78 .78 0 0 1-.8-.8v-14.3zM159.7 233.2h3.6v6.6h-3.6zM184.3 226.3v-.8h2.4v.8M184.3 233.2h-1.5v6.6h1.5M184.3 226.3h2.4M184.3 226.3v14.2M186.7 225.7h3v.3M186.7 226.3v14.2M186.7 236.8h3M186.7 233.6h3M186.7 237.1h3M186.7 237.4h3"/>
<path d="M186.7 233.3h3M186.7 233h3M186.7 229.8h3M186.7 229.5h3M186.7 226h3M186.7 229.2h3M189.7 236.8v.3M189.7 233.3v.3M189.7 237.1v.3M189.7 229.5v.3M189.7 229.2v.3M189.7 233v.3"/>
<path d="M189.7 239.8h10.2M189.7 236h10.2M189.7 234.5h10.2M189.7 238.3h10.2M189.7 228.3h10.2M189.7 226.8h10.2M189.7 232.2h10.2M189.7 230.6h10.2M189.7 226v3.2M189.7 229.8v3.2M189.7 233.6v3.2M189.7 237.4v3.2"/>
<path d="M199.9 234.5a1.14 1.14 0 0 1 .3 1.3l-.3 .2M199.9 238.3a1.14 1.14 0 0 1 .3 1.3l-.3 .2M199.9 226.8a1.14 1.14 0 0 1 .3 1.4l-.3 .1M199.9 230.6a1.14 1.14 0 0 1 .3 1.4l-.3 .2M199.9 234.5v1.5M199.9 238.3v1.5M199.9 226.8v1.5M199.9 230.6v1.6M90.5 240.3v3.4M90.5 243.7l-1.4 1.3M90.5 243.7l5.8 1.5M97.3 242.4a2.13 2.13 0 0 1 3.4 1 1.62 1.62 0 0 1-.2 2.2 1.62 1.62 0 0 1-2.3-.1 2.29 2.29 0 0 1-.9-3.1z"/>
<path d="M98.4 241.9a2.72 2.72 0 0 0 2.6 2.6M184.3 240.5v.8h2.4v-.8M184.3 240.5h2.4M186.7 240.6h3M189.7 240.6v.3h-3M22.5 267.8h30.1v3h-30.1z"/>
<circle cx="176.1" cy="26.1" r=".37"/>
<circle cx="180.6" cy="39.6" r="4.5"/>
<circle cx="182.1" cy="29.1" r="1.87"/>
<circle cx="232.3" cy="29.8" r="1.88"/>
<circle cx="236.1" cy="39.6" r="4.5"/>
<circle cx="240.6" cy="26.1" r=".37"/>
<circle cx="176.1" cy="53.1" r=".37"/>
<circle cx="182.1" cy="50.1" r="1.88"/>
<circle cx="232.3" cy="49.3" r="1.87"/>
<circle cx="240.6" cy="53.1" r=".37"/>
<circle cx="364.3" cy="55.5" r=".75"/>
<circle cx="364.3" cy="50.5" r=".74"/>
<circle cx="387.9" cy="53.1" r="3"/>
<circle cx="364.3" cy="75.5" r=".75"/>
<circle cx="364.3" cy="70.5" r=".75"/>
<circle cx="364.3" cy="65.5" r=".74"/>
<circle cx="364.3" cy="60.5" r=".74"/>
<circle cx="26.2" cy="96.6" r="1"/>
<circle cx="40.9" cy="93.2" r="1"/>
<circle cx="45.5" cy="96.6" r="1"/>
<circle cx="57.8" cy="95.6" r="1"/>
<circle cx="94.5" cy="95.6" r="1"/>
<circle cx="106.9" cy="96.6" r="1"/>
<circle cx="111.5" cy="93.2" r="1"/>
<circle cx="126.2" cy="96.6" r="1"/>
<circle cx="177.5" cy="90.7" r=".33"/>
<circle cx="364.3" cy="80.5" r=".74"/>
<circle cx="364.3" cy="85.5" r=".74"/>
<circle cx="387.9" cy="83.1" r="3"/>
<circle cx="26.2" cy="112.6" r="1"/>
<circle cx="30.8" cy="115.8" r="1"/>
<circle cx="40.9" cy="115.8" r="1"/>
<circle cx="45.5" cy="112.6" r="1"/>
<circle cx="106.9" cy="112.6" r="1"/>
<circle cx="126.2" cy="112.6" r="1"/>
<circle cx="177.5" cy="113.8" r=".33"/>
<circle cx="234.6" cy="106.2" r=".34"/>
<circle cx="40.2" cy="121.2" r="1"/>
<circle cx="57.8" cy="130.9" r="1"/>
<circle cx="94.5" cy="130.9" r=".99"/>
<circle cx="112.2" cy="121.2" r="1.02"/>
<circle cx="234.6" cy="129.3" r=".34"/>
<circle cx="59.5" cy="153.8" r="1"/>
<circle cx="79.5" cy="153.8" r="1"/>
<circle cx="99.5" cy="153.8" r="1"/>
<circle cx="40.8" cy="179" r="1.02"/>
<circle cx="50.8" cy="175.8" r="1"/>
<circle cx="70.8" cy="175.8" r="1"/>
<circle cx="90.8" cy="175.8" r="1"/>
<circle cx="111.5" cy="179" r="1.02"/>
<circle cx="263.7" cy="165" r="1.5"/>
<circle cx="318.7" cy="165" r="1.5"/>
<circle cx="263.7" cy="218" r="1.5"/>
<circle cx="318.7" cy="218" r="1.5"/>
<circle cx="40.9" cy="236.8" r="2.26"/>
<circle cx="163.3" cy="230" r="2.26"/>
</g>
<text font-size="8.5" x="342" y="283.7">Middle_layer</text>
<g font-size="4.2" fill="#808080">
<text x="205.1" y="20.7">45</text>
<text x="249.8" y="21.8">10.50</text>
<text x="165.8" y="39.3">20</text>
<text x="374.2" y="43.1">15</text>
<text x="401" y="68.7">20</text>
<text x="163.4" y="76.5">9</text>
<text x="68.8" y="83.1">160</text>
<text x="245.9" y="133.1">21.60</text>
<text x="13.2" y="143.3">140</text>
<text x="289" y="157">56</text>
<text x="72.8" y="190.1">120</text>
<text x="244.3" y="192">54</text>
<text x="34.5" y="206.2">20</text>
<text x="150.7" y="222.3">12.30</text>
<text x="15.7" y="237">30</text>
<text x="134.9" y="235.3">9.50</text>
</g>
<g font-size="4.2">
<text x="342.7" y="101.4">Gyroscope</text>
<text x="185.3" y="138.7">Buck Convertor</text>
<text x="69.1" y="197.2">Middle Layer</text>
<text x="335.7" y="223.5">Motor Controller</text>
<text x="156" y="252.5">TOF sensors</text>
<text x="50.5" y="281">TOF sensor mounts</text>
</g>
<text font-size="3.9" x="405.9" y="280.6">A3</text>
<g font-size="2.5">
<text x="34.6" y="8.2">1</text>
<text x="84.2" y="8.2">2</text>
<text x="134.2" y="8.2">3</text>
<text x="184.2" y="8.2">4</text>
<text x="234.2" y="8.2">5</text>
<text x="284.2" y="8.2">6</text>
<text x="334.2" y="8.2">7</text>
<text x="384.2" y="8.2">8</text>
<text x="6.7" y="24.2">A</text>
<text x="411.7" y="24.2">A</text>
<text x="6.7" y="74.2">B</text>
<text x="411.7" y="74.2">B</text>
<text x="6.7" y="124.2">C</text>
<text x="411.7" y="124.2">C</text>
<text x="6.7" y="174.2">D</text>
<text x="411.7" y="174.2">D</text>
<text x="6.7" y="224.2">E</text>
<text x="6.7" y="274.2">F</text>
<text x="34.6" y="290.2">1</text>
<text x="84.2" y="290.2">2</text>
<text x="134.2" y="290.2">3</text>
<text x="184.2" y="290.2">4</text>
</g>
<g font-size="2">
<text x="228.4" y="239.6">UNLESS OTHERWISE SPECIFIED:</text>
<text x="262.2" y="239.6">FINISH:</text>
<text x="309.1" y="239.5">DEBUR AND</text>
<text x="228.4" y="242.1">DIMENSIONS ARE IN MILLIMETERS</text>
<text x="228.4" y="244.6">SURFACE FINISH:</text>
<text x="309.1" y="242">BREAK SHARP</text>
<text x="309.1" y="244.5">EDGES</text>
<text x="340.4" y="241">DO NOT SCALE DRAWING</text>
<text x="381.1" y="241.2">REVISION</text>
<text x="228.4" y="247.1">TOLERANCES:</text>
<text x="230" y="249.6">LINEAR:</text>
<text x="230" y="252.1">ANGULAR:</text>
<text x="242.1" y="257">NAME</text>
<text x="257.8" y="256.9">SIGNATURE</text>
<text x="275" y="256.9">DATE</text>
<text x="327.8" y="257.2">TITLE:</text>
<text x="228" y="261.1">DRAWN</text>
<text x="228.2" y="269.4">APPV'D</text>
<text x="228.2" y="265.3">CHK'D</text>
<text x="228.3" y="273.8">MFG</text>
<text x="228.5" y="278.1">Q.A</text>
<text x="283.4" y="277.5">MATERIAL:</text>
<text x="327.9" y="278.6">DWG NO.</text>
<text x="283.4" y="290.5">WEIGHT:</text>
<text x="327.9" y="290.6">SCALE:1:2</text>
<text x="372.3" y="290.6">SHEET 1 OF 1</text>
</g>
</svg>
